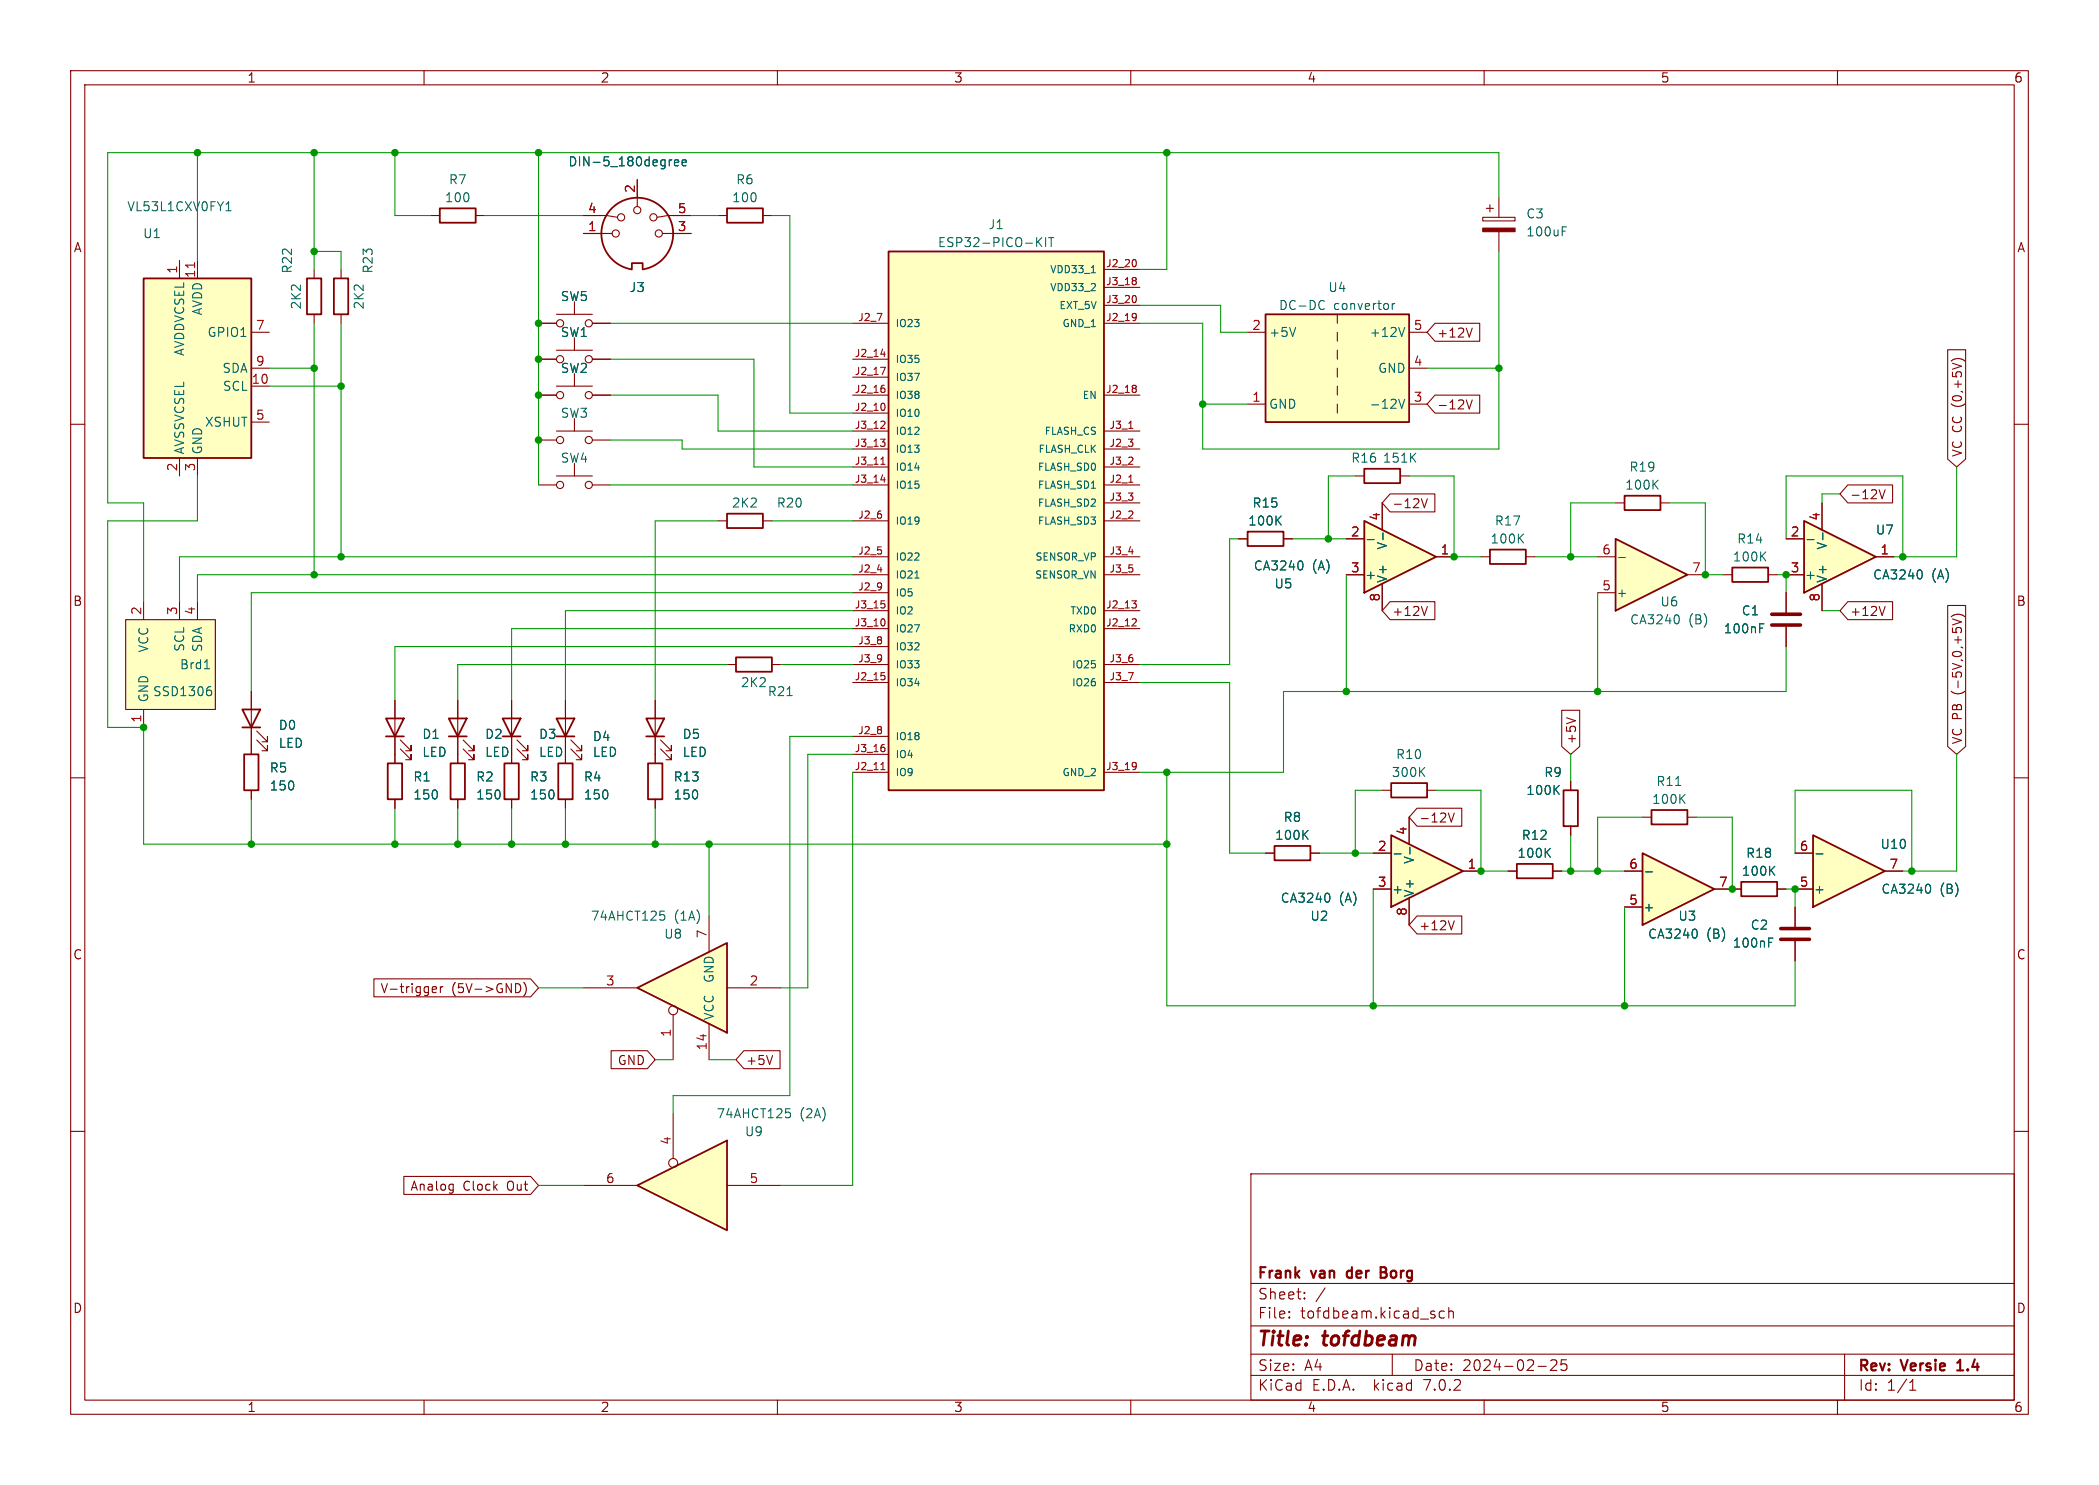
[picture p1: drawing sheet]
<svg xmlns="http://www.w3.org/2000/svg" width="297mm" height="210mm" viewBox="0 0 297 210" stroke-linecap="round" stroke-linejoin="round" font-family="sans-serif">
<g fill="none" stroke="#840000" stroke-width=".15">
<path d="M10 10h277v190h-277zM12 12h273v186h-273zM60 10v2M110 10v2M160 10v2M210 10v2M260 10v2M10 60h2M285 60h2M10 110h2M285 110h2M10 160h2"/>
<path d="M285 160h2M177 166h108v32h-108zM60 198v2M110 198v2M160 198v2M177 194.5h108M177 191.5h108M177 187.5h108M177 181.5h108M182.4 186.3h.1l-.1 .1M182.4 185.5h.1l-.1 .1M184.6 183.6v.1"/>
<path d="M184.6 182.8v.1M197 191.5v3M204.4 185.5l-.5-.1-.3 .3v.4l.2 .2 .1 .1 .5-.1M205 185.5a.37 .37 0 0 1 .6 .1v.8M205 184.9v1.5M210 198v2M217.6 193.2h1.2M219.4 192.4l.2-.1 .5 .1a.41 .41 0 0 1 .1 .5l-.8 .9h.9M221.6 192.3h-.7v.7l.2-.1h.5l.1 .3-.1 .5-.2 .1h-.3l-.2-.1M260 198v2M261 191.5v6.5M270.2 196.6h.9"/>
<path d="M270.2 195.5l.4-.4v1.5"/>
</g>
<path d="M195.4 179.9h.5M195.9 179.2h-.5v1.5h.5M276.9 193.8h.9M277.1 192.7h-.2" fill="none" stroke="#840000" stroke-width=".3"/>
<path d="M255.3 73.7l10.1 5-10.1 5.1z" fill="#ffffc2"/>
<path d="M255.3 73.7l10.1 5-10.1 5.1z" fill="none" stroke="#840000" stroke-width=".25"/>
<path d="M252.7 76.2h2.6M257.8 71.1v3.8M265.4 78.7h2.6M252.7 81.3h2.6M257.8 82.6v3.8M254 128.3v2.8M254 133.1v2.8" fill="none" stroke="#840000" stroke-width=".15"/>
<path d="M255.7 76.3h1M257.9 75.4v.9M271.9 80.7l.1 .4-.1 .6M250.3 132.7h.6" fill="none" stroke="#006464" stroke-width=".15"/>
<path d="M252 132.8h4M252 131.3h4" fill="none" stroke="#840000" stroke-width=".51"/>
<path d="M228.6 76.2l10.2 5.1-10.2 5.1z" fill="#ffffc2"/>
<path d="M228.6 76.2l10.2 5.1-10.2 5.1zM229.9 70.1h5v2h-5zM245.1 80.3h5.1v2h-5.1zM91.4 101.6h2.6l-1.3 2.5zM91.4 104.1h2.6M246.4 124.7h5.1v2h-5.1z" fill="none" stroke="#840000" stroke-width=".25"/>
<g fill="none" stroke="#840000" stroke-width=".15">
<path d="M226.1 78.7h2.5M228.6 71.1h1.3M234.9 71.1h1.3M92.7 99.1v7.6M226.1 83.8h2.5M238.8 81.3h2.5M243.8 81.3h1.3M250.2 81.3h1.3M252.7 83.8v2.8M252.7 88.6v2.8M93.5 105.9l1.5 1.5v-.7v.7h-.8M93.5 104.6l1.5 1.6v-.8v.8h-.8"/>
<path d="M245.1 125.7h1.3M251.5 125.7h1.2"/>
</g>
<path d="M229 78.8h1M237.5 87.1l.1 .3-.1 .7M249 88.2h.6" fill="none" stroke="#006464" stroke-width=".15"/>
<path d="M250.7 88.4h4.1M250.7 86.9h4.1" fill="none" stroke="#840000" stroke-width=".51"/>
<path d="M232.4 120.7l10.2 5-10.2 5.1z" fill="#ffffc2"/>
<path d="M78.7 101.6h2.6l-1.3 2.5zM78.7 104.1h2.6M79 108h2v5h-2zM232.4 120.7l10.2 5-10.2 5.1z" fill="none" stroke="#840000" stroke-width=".25"/>
<path d="M80 99.1v8.9M80 113v1.3M80.8 105.9l1.5 1.5v-.7v.7h-.8M80.8 104.6l1.5 1.6v-.8v.8h-.8M229.9 128.3h2.5M229.9 123.2h2.5M242.6 125.7h2.5" fill="none" stroke="#840000" stroke-width=".15"/>
<path d="M232.8 123.3h1M240 131.5l.2 .4-.2 .6" fill="none" stroke="#006464" stroke-width=".15"/>
<path d="M193 73.7l10.2 5-10.2 5.1z" fill="#ffffc2"/>
<path d="M43.4 39.4h2.1v5.1h-2.1zM193 73.7l10.2 5-10.2 5.1z" fill="none" stroke="#840000" stroke-width=".25"/>
<path d="M44.4 38.1v1.3M209.8 30.7h4.6v.5h-4.6zM210.3 29.5h1M210.8 29v1M212.1 27.9v2.8M212.1 32.8v2.8M44.4 44.5v1.2M190.5 76.2h2.5M195.6 71.1v3.8M203.2 78.7h2.5M190.5 81.3h2.5M195.6 82.6v3.8" fill="none" stroke="#840000" stroke-width=".15"/>
<path d="M221.1 32.1h.6M184.2 79.4l.2 .4-.2 .7M193.5 76.3h.9M195.7 75.4v.9" fill="none" stroke="#006464" stroke-width=".15"/>
<path d="M209.8 32.3h4.6v.5h-4.6z" fill="#840000" stroke="#840000" stroke-width=".15"/>
<path d="M256.5 118.1l10.2 5.1-10.2 5.1z" fill="#ffffc2"/>
<path d="M256.5 118.1l10.2 5.1-10.2 5.1z" fill="none" stroke="#840000" stroke-width=".25"/>
<path d="M254 125.7h2.5M254 120.7h2.5M266.7 123.2h2.5" fill="none" stroke="#840000" stroke-width=".15"/>
<path d="M257 120.8h.9M273 125.2l.2 .3-.2 .7" fill="none" stroke="#006464" stroke-width=".15"/>
<path d="M90.2 167.6l12.7-6.3v12.7z" fill="#ffffc2"/>
<path d="M221.2 111.8h2.1v5h-2.1zM214.6 122.2h5.1v2h-5.1zM90.2 167.6l12.7-6.3v12.7z" fill="none" stroke="#840000" stroke-width=".25"/>
<g fill="none" stroke="#840000" stroke-width=".15">
<path d="M222.2 110.5v1.3M222.2 116.8v1.3M213.4 123.2h1.2M219.7 123.2h1.3M95.2 157.5v6.3M82.5 167.6h7.7M102.9 167.6h7.6"/>
<circle cx="95.2" cy="164.5" r=".63"/>
</g>
<path d="M111.2 156.8h.6M111.3 157.3h.3l.3 .2-.1 .4-.2 .2h-.3" fill="none" stroke="#006464" stroke-width=".15"/>
<path d="M90.2 139.7l12.7-6.3v12.7z" fill="#ffffc2"/>
<path d="M179.1 44.5h20.3v15.2h-20.3zM34.3 100.3h2.5l-1.2 2.6zM34.3 102.9h2.5M34.5 106.7h2.1v5.1h-2.1zM180.3 119.6h5.1v2.1h-5.1zM90.2 139.7l12.7-6.3v12.7z" fill="none" stroke="#840000" stroke-width=".25"/>
<g fill="none" stroke="#840000" stroke-width=".15">
<path d="M176.5 57.2h2.6M176.5 47h2.6M189.2 44.5v1.2M189.2 47v1.3M189.2 49.5v1.3M189.2 52.1v1.2M189.2 54.6v1.3M189.2 57.2v1.2M199.4 57.2h2.5M199.4 47h2.5M199.4 52.1h2.5M35.6 97.8v8.9"/>
<path d="M35.6 111.8v1.2M36.3 104.6l1.5 1.6v-.8v.8h-.7M36.3 103.4l1.5 1.5v-.8v.8h-.7M82.5 139.7h7.7M100.3 129.5v5.1M102.9 139.7h7.6M179.1 120.7h1.2M185.4 120.7h1.3M95.2 143.5v6.4M100.3 144.8v5.1"/>
<circle cx="95.2" cy="142.9" r=".63"/>
</g>
<path d="M187.1 42.5l.3 .1M187.4 43.6l-.3 .2M197 42.9v.9M197.4 42.9l-.3 .1-.1 .2M197.9 56.5l.4 1.2 .5-1.2M198.8 46.3l-.5 1.3M93.4 128.9h.6M93.5 129.3h.3l.3 .3-.1 .4-.2 .1h-.3" fill="none" stroke="#006464" stroke-width=".15"/>
<path d="M179.1 44.5h20.3v15.2h-20.3z" fill="#ffffc2" stroke="#ffffc2" stroke-width=".14"/>
<path d="M196.8 118.1l10.2 5.1-10.2 5.1z" fill="#ffffc2"/>
<g fill="none" stroke="#840000" stroke-width=".25">
<path d="M20.3 39.4h15.3v25.4h-15.3zM47.2 39.4h2.1v5.1h-2.1zM62.2 29.5h5.1v2h-5.1zM89.4 38.1a5.1 5.1 0 0 1-3.5-7.8 5.1 5.1 0 0 1 8.6 0 5.1 5.1 0 0 1-3.6 7.8M89.4 38v-.8h1.5v.8M102.9 29.5h5v2h-5zM125.7 35.6h30.5v76.2h-30.5zM102.9 72.6h5v2.1h-5zM176.5 75.2h5.1v2h-5.1zM193 66.3h5.1v2h-5.1zM210.8 77.7h5.1v2.1h-5.1zM104.1 93h5.1v2h-5.1z"/>
<path d="M54.6 101.6h2.5l-1.2 2.5zM54.6 104.1h2.5M54.9 108h2v5h-2zM63.5 101.6h2.5l-1.2 2.5zM63.5 104.1h2.5M63.8 108h2v5h-2zM71.1 101.6h2.6l-1.3 2.5zM71.1 104.1h2.6M71.4 108h2v5h-2zM91.7 108h2v5h-2zM196.8 110.7h5.1v2.1h-5.1zM196.8 118.1l10.2 5.1-10.2 5.1z"/>
<path d="M233.7 114.6h5.1v2h-5.1z"/>
</g>
<g fill="none" stroke="#840000" stroke-width=".15">
<path d="M25.4 36.8v2.6M27.9 36.8v2.6M48.3 38.1v1.3M61 30.5h1.2M67.3 30.5h1.3M82.5 30.5h3.4l1.5 .2M82.5 33h4.1M90.2 25.4v3.8M93.7 33h4.1M97.8 30.5h-3.3l-1.5 .2M101.6 30.5h1.3M107.9 30.5h1.3"/>
<path d="M156.2 38.1h5.1M35.6 54.6h2.5M35.6 59.7h2.5M35.6 47h2.5M35.6 52.1h2.5M48.3 44.5v1.2M76.2 50.8h2.5M76.2 55.9h2.5M76.2 45.7h2.5M78.7 54.6h5.1M78.7 49.5h5.1M78.7 44.5h5.1"/>
<path d="M81.3 42.7v1.8M81.3 47.8v1.7M81.3 52.8v1.8M81.3 59.2v1.8M83.8 50.8h2.6M83.8 55.9h2.6M83.8 45.7h2.6M120.6 58.4h5.1M120.6 50.8h5.1M120.6 55.9h5.1M120.6 53.3h5.1M120.6 45.7h5.1"/>
<path d="M156.2 55.9h5.1M156.2 45.7h5.1M156.2 40.6h5.1M156.2 43.2h5.1M203 45.7h6.4v2.6h-6.4l-1.1-1.3zM203 55.9h6.4v2.5h-6.4l-1.1-1.2zM207.5 56.6l.4 1.2 .4-1.2M208.3 46.4l-.4 1.3M275.6 49.5h2.5v15.4l-1.2 1.1-1.3-1.1zM276.1 51.1a1.46 1.46 0 0 1 1.9 0M25.4 64.8v2.5M27.9 64.8v2.5"/>
<path d="M76.2 68.6h2.5M76.2 62.2h2.5M78.7 67.3h5.1M78.7 61h5.1M81.3 65.5v1.8M83.8 68.6h2.6M83.8 62.2h2.6M101.6 73.7h1.3M107.9 73.7h1.3M120.6 78.7h5.1M120.6 73.7h5.1M120.6 68.6h5.1"/>
<path d="M120.6 63.5h5.1M120.6 61h5.1M120.6 66h5.1M156.2 78.7h5.1M156.2 73.7h5.1M156.2 68.6h5.1M156.2 63.5h5.1M156.2 61h5.1M156.2 66h5.1M156.2 71.1h5.1M175.3 76.2h1.2M181.6 76.2h1.3"/>
<path d="M190.5 76.2h2.5M191.8 67.3h1.2M195.6 71.1v3.8M196.7 69.8h6.3v2.6h-6.3l-1.1-1.3zM198.1 67.3h1.3M201.1 70.5l.4 1.3 .5-1.3M203.2 78.7h2.5M209.5 78.7h1.3M215.9 78.7h1.3M252.7 76.2h2.6M257.8 71.1v3.8M261.5 68.6h6.3v2.5h-6.3l-1.2-1.2z"/>
<path d="M265.4 78.7h2.6M265.9 69.3l.4 1.2 .4-1.2M17.8 87.6h12.7v12.7h-12.7zM20.3 85.1v2.5M25.4 85.1v2.5M27.9 85.1v2.5M35.6 97.8v2.5M55.9 99.1v8.9M64.8 99.1v8.9M72.4 99.1v8.9M80 99.1v2.5M92.7 99.1v2.5"/>
<path d="M102.9 94h1.2M109.2 94h1.3M120.6 94h5.1M120.6 88.9h5.1M120.6 86.4h5.1M120.6 96.5h5.1M120.6 81.3h5.1M120.6 91.4h5.1M120.6 83.8h5.1M156.2 94h5.1M156.2 88.9h5.1M156.2 86.4h5.1"/>
<path d="M156.2 96.5h5.1M156.2 81.3h5.1M190.5 81.3h2.5M195.6 82.6v3.8M196.7 85.1h6.3v2.5h-6.3l-1.1-1.2zM202 85.8l-.5 1.2M252.7 81.3h2.6M252.7 83.8v2.8M252.7 88.6v2.8M257.8 82.6v3.8M261.5 85.1h6.3v2.5h-6.3l-1.2-1.2zM266.7 85.8l-.4 1.2"/>
<path d="M275.6 85.6h2.5v20l-1.2 1.1-1.3-1.1zM276.1 87.2a1.46 1.46 0 0 1 1.9 0M276.3 87.5l1.2 .5-1.2 .4M20.3 100.3v2.6M35.6 102.9v3.8M35.6 111.8v1.2M55.9 113v1.3M56.6 105.9l1.6 1.5v-.7v.7h-.8M56.6 104.6l1.6 1.6v-.8v.8h-.8M64.8 113v1.3M65.5 105.9l1.6 1.5v-.7v.7h-.8M65.5 104.6l1.6 1.6v-.8v.8h-.8"/>
<path d="M72.4 113v1.3M73.2 105.9l1.5 1.5v-.7v.7h-.8M73.2 104.6l1.5 1.6v-.8v.8h-.8M80 104.1v3.9M80 113v1.3M92.7 104.1v3.9M92.7 113v1.3M120.6 109.2h5.1M120.6 104.1h5.1M120.6 106.7h5.1M156.2 109.2h5.1M195.6 111.8h1.2"/>
<path d="M199.4 115.6v3.8M200.5 114.3h6.3v2.5h-6.3l-1.1-1.2zM201.9 111.8h1.3M204.9 115l.5 1.2 .4-1.2M221 100.4h2.5v5.2l-1.3 1.1-1.2-1.1zM222.2 110.5v1.3M222.2 116.8v1.3M232.4 115.6h1.3M238.8 115.6h1.2M52.9 138.4h22.2l1.1 1.3-1.1 1.3h-22.2zM61.2 140l.6-.2-.1-.2-.4-.1-.1 .2v.6h.5M62.3 139.5v.9"/>
<path d="M62.7 139.5l-.3 .1-.1 .2M73 139.1a.64 .64 0 0 1 .7 .6 .64 .64 0 0 1-.7 .7M74.1 138.9a1.46 1.46 0 0 1 0 2M179.1 120.7h1.2M185.4 120.7h1.3M194.3 120.7h2.5M194.3 125.7h2.5M199.4 127v3.8M200.5 129.5h6.3v2.6h-6.3l-1.1-1.3zM205.8 130.2l-.4 1.3M207 123.2h2.5M213.4 123.2h1.2"/>
<path d="M219.7 123.2h1.3M229.9 123.2h2.5M229.9 128.3h2.5M242.6 125.7h3.8M251.5 125.7h1.2M254 120.7h2.5M254 125.7h2.5M254 128.3v2.8M254 133.1v2.8M266.7 123.2h2.5M86.5 148.6h5.1l1.1 1.3-1.1 1.2h-5.1zM105.3 148.6h5.1v2.5h-5.1l-1.2-1.2z"/>
<path d="M57.1 166.4h18l1.1 1.2-1.1 1.3h-18zM63.8 167.5h.3M64.1 167.5v1l-.2 .2M64.1 168.3h-.3"/>
<circle cx="87.1" cy="33" r=".51"/>
<circle cx="87.9" cy="30.7" r=".51"/>
<circle cx="90.2" cy="29.7" r=".51"/>
<circle cx="92.5" cy="30.7" r=".51"/>
<circle cx="93.2" cy="33" r=".51"/>
<circle cx="79.2" cy="55.9" r=".51"/>
<circle cx="79.2" cy="50.8" r=".51"/>
<circle cx="79.2" cy="45.7" r=".51"/>
<circle cx="83.3" cy="45.7" r=".51"/>
<circle cx="83.3" cy="50.8" r=".51"/>
<circle cx="83.3" cy="55.9" r=".51"/>
<circle cx="79.2" cy="68.6" r=".51"/>
<circle cx="79.2" cy="62.2" r=".51"/>
<circle cx="83.3" cy="68.6" r=".51"/>
<circle cx="83.3" cy="62.2" r=".51"/>
</g>
<g fill="none" stroke="#006464" stroke-width=".15">
<path d="M32 29.8h.7M32.1 28.8l.2-.3v1.3M94.9 22.6h.2M95.4 23l.6-.1v-.2l-.4-.1-.2 .2 .1 .6h.5M96.5 23l.6-.1v-.2l-.4-.1-.2 .2 .1 .6h.5M146.9 34.2l.5 .7M147.4 33.6l-.7 .7M148 33.6v1.3M148.4 33.6h.7M148.7 33.6v1.3M154.4 38.6h.6M154.4 41.1h.6"/>
<path d="M155 40.2v.3M184.2 79.4l.2 .4-.2 .7M193.5 76.3h.9M195.7 75.4v.9M255.7 76.3h1M257.9 75.4v.9M28.9 94.6h.7M29.6 97.1h.2M29.7 97.6l.2 .2v.3l-.2 .3M129.5 81.7h.5M249 88.2h.6M271.9 80.7l.1 .4-.1 .6"/>
<path d="M199.5 119.8v1M188.1 126.4l.1 .4-.1 .7M197.3 120.8h.9M232.8 123.3h1M240 131.5l.2 .4-.2 .6M250.3 132.7h.6M257 120.8h.9M273 125.2l.2 .3-.2 .7"/>
</g>
<g fill="#ffffc2" stroke="#ffffc2" stroke-width=".14">
<path d="M17.8 87.6h12.7v12.7h-12.7z"/>
<path d="M20.3 39.4h15.3v25.4h-15.3z"/>
<path d="M125.7 35.6h30.5v76.2h-30.5z"/>
</g>
<g fill="none" stroke="#a90000" stroke-width=".15">
<path d="M27.5 37.1v.8M160.7 36.8l.1 .3-.1 .5M160.7 39.3l.1 .1-.1 .2M160.7 39.7l.1 .2-.1 .3M124.6 51.9h.7l-.5 1.1M124.6 50.1h.7M125.1 57.1l.1 .3-.1 .5M125.1 54.9l.1 .2-.1 .4M125.1 59.6l.1 .2v.2l-.6 .6h.6M160.7 41.9l.1 .3-.1 .5M160.7 44.4a.86 .86 0 0 1-.1 .8M160.7 54.5l.1 .2-.1 .2"/>
<path d="M160.7 55l.1 .1-.1 .4M160.8 44.8l-.1 .1M124.6 62.1h.6l-.3 .4M124.6 65.7h.6M124.6 67.9h.7M125.2 62.6v.4M159.7 68.2h.6M159.7 60.6h.6M124.7 85h.5M124.7 95.1h.5M125.1 85.4l.1 .1-.1 .4M125.1 87.6l.1 .3-.1 .5"/>
<path d="M125.1 95.6l.1 .1-.1 .4M160.2 85h.6l-.4 .4M160.7 87.6l.1 .1-.1 .2-.5 .6h.6M160.7 85.4v.5M124.6 108.8h.6M125.1 105.7l.1 .2-.1 .4M160.7 107.9a.86 .86 0 0 1-.1 .8M160.8 108.3l-.1 .1"/>
</g>
<g fill="none" stroke="#009600" stroke-width=".15">
<path d="M27.9 21.6v15.2M44.4 21.6v16.5M44.4 35.6h3.9v2.5M55.9 21.6v8.9h5.1M68.6 30.5h13.9M76.2 21.6v47M97.8 30.5h3.8M109.2 30.5h2.6v27.9h8.8M165.1 21.6v16.5h-3.8M212.1 35.6v27.9h-41.9v-17.8h-8.9M212.1 27.9v-6.3h-196.9v49.5h5.1v14M38.1 52.1h6.3"/>
<path d="M38.1 54.6h10.2M44.4 45.7v35.6M48.3 45.7v33M86.4 45.7h34.2M86.4 55.9h15.2v5.1h19M86.4 50.8h20.3v15.2h13.9M161.3 43.2h11.4v3.8h3.8M170.2 57.2h6.3M201.9 52.1h10.2M27.9 67.3v6.4h-12.7v29.2h5.1v16.5h144.8M86.4 62.2h10.1v1.3h24.1M86.4 68.6h34.2"/>
<path d="M101.6 73.7h-8.9v25.4M109.2 73.7h11.4M120.6 78.7h-95.2v6.4M175.3 76.2h-1.3v17.8h-12.7M182.9 76.2h7.6M191.8 67.3h-3.8v8.9M199.4 67.3h6.3v11.4h3.8M217.2 78.7h8.9M228.6 71.1h-6.4v7.6M236.2 71.1h5.1v10.2h2.5M252.7 76.2v-8.9h16.5v11.4M260.3 69.9h-2.5v1.2"/>
<path d="M276.9 66v12.7h-8.9M102.9 94h-38.1v5.1M110.5 94h10.1M120.6 88.9h-48.2v10.2M120.6 86.4h-40.6v12.7M120.6 83.8h-85v14M120.6 81.3h-92.7v3.8M120.6 91.4h-64.7v7.7M161.3 96.5h12.7v24.2h5.1M190.5 81.3v16.5M226.1 83.8v14M251.5 81.3h1.2v2.5"/>
<path d="M252.7 91.4v6.4h-71.1v11.4h-20.3M257.8 86.4h2.5M35.6 113v6.4M55.9 114.3v5.1M64.8 114.3v5.1M72.4 114.3v5.1M80 114.3v5.1M92.7 114.3v5.1M100.3 119.4v10.1M120.6 106.7h-6.3v33h-3.8M120.6 104.1h-8.8v50.8h-16.6v2.6M120.6 109.2v58.4h-10.1"/>
<path d="M165.1 109.2v33h88.9v-6.3M195.6 111.8h-3.8v8.9M203.2 111.8h6.3v11.4h3.9M222.2 106.7v3.8M222.2 118.1v5.1M232.4 115.6h-6.3v7.6M240 115.6h5.1v10.1M276.9 106.7v16.5h-7.7M76.2 139.7h6.3M186.7 120.7h7.6M194.3 125.7v16.5M221 123.2h8.9"/>
<path d="M229.9 128.3v13.9M252.7 125.7h1.3v2.6M254 120.7v-8.9h16.5v11.4M92.7 149.9h2.5M100.3 149.9h3.8M76.2 167.6h6.3"/>
</g>
<g fill="#009600" stroke="#009600" stroke-width=".15">
<circle cx="269.2" cy="78.7" r=".46"/>
<circle cx="222.2" cy="78.7" r=".46"/>
<circle cx="270.5" cy="123.2" r=".46"/>
<circle cx="252.7" cy="81.3" r=".46"/>
<circle cx="245.1" cy="125.7" r=".46"/>
<circle cx="241.3" cy="81.3" r=".46"/>
<circle cx="226.1" cy="97.8" r=".46"/>
<circle cx="212.1" cy="52.1" r=".46"/>
<circle cx="170.2" cy="57.2" r=".46"/>
<circle cx="165.1" cy="21.6" r=".46"/>
<circle cx="209.5" cy="123.2" r=".46"/>
<circle cx="254" cy="125.7" r=".46"/>
<circle cx="226.1" cy="123.2" r=".46"/>
<circle cx="229.9" cy="142.2" r=".46"/>
<circle cx="194.3" cy="142.2" r=".46"/>
<circle cx="222.2" cy="123.2" r=".46"/>
<circle cx="191.8" cy="120.7" r=".46"/>
<circle cx="165.1" cy="109.2" r=".46"/>
<circle cx="165.1" cy="119.4" r=".46"/>
<circle cx="188" cy="76.2" r=".46"/>
<circle cx="190.5" cy="97.8" r=".46"/>
<circle cx="205.7" cy="78.7" r=".46"/>
<circle cx="76.2" cy="50.8" r=".46"/>
<circle cx="76.2" cy="55.9" r=".46"/>
<circle cx="76.2" cy="62.2" r=".46"/>
<circle cx="76.2" cy="21.6" r=".46"/>
<circle cx="76.2" cy="45.7" r=".46"/>
<circle cx="55.9" cy="21.6" r=".46"/>
<circle cx="64.8" cy="119.4" r=".46"/>
<circle cx="72.4" cy="119.4" r=".46"/>
<circle cx="80" cy="119.4" r=".46"/>
<circle cx="55.9" cy="119.4" r=".46"/>
<circle cx="92.7" cy="119.4" r=".46"/>
<circle cx="100.3" cy="119.4" r=".46"/>
<circle cx="48.3" cy="78.7" r=".46"/>
<circle cx="44.4" cy="81.3" r=".46"/>
<circle cx="20.3" cy="102.9" r=".46"/>
<circle cx="35.6" cy="119.4" r=".46"/>
<circle cx="44.4" cy="52.1" r=".46"/>
<circle cx="48.3" cy="54.6" r=".46"/>
<circle cx="27.9" cy="21.6" r=".46"/>
<circle cx="44.4" cy="21.6" r=".46"/>
<circle cx="44.4" cy="35.6" r=".46"/>
</g>
<g font-size="2.8" fill="#840000">
<text x="178" y="190.8">Title:</text>
<text x="187.4" y="190.8">tofdbeam</text>
</g>
<g font-size="2.1" fill="#840000">
<text x="178" y="183.9">Sheet:</text>
<text x="178" y="181.1">Frank</text>
<text x="185.7" y="181.1">van</text>
<text x="186.2" y="183.9">/</text>
<text x="191.2" y="181.1">der</text>
<text x="196.4" y="181.1">Borg</text>
<text x="178" y="186.6">File:</text>
<text x="184" y="186.6">tofdbeam.kicad_sch</text>
<text x="178" y="196.8">KiCad</text>
<text x="178" y="194">Size:</text>
<text x="184.6" y="194">A4</text>
<text x="185.7" y="196.8">E.D.A.</text>
<text x="194.4" y="196.8">kicad</text>
<text x="200" y="194">Date:</text>
<text x="201.5" y="196.8">7.0.2</text>
<text x="206.9" y="194">2024-02-25</text>
<text x="263" y="194.2">Rev:</text>
<text x="263" y="196.8">Id:</text>
<text x="267" y="196.8">1/1</text>
<text x="269.2" y="194.2">Versie</text>
<text x="277.5" y="194.2">1.4</text>
</g>
<g font-size="1.8" fill="#840000">
<text x="35" y="11.8">1</text>
<text x="85" y="11.8">2</text>
<text x="135" y="11.8">3</text>
<text x="185" y="11.8">4</text>
<text x="235" y="11.8">5</text>
<text x="285" y="11.8">6</text>
<text x="10.4" y="35.8">A</text>
<text x="285.4" y="35.8">A</text>
<text x="203.4" y="47.9">+12V</text>
<text x="203.4" y="58.1">-12V</text>
<text x="277.8" y="64.6" transform="rotate(-90 277.8 64.6)">VC CC (0,+5V)</text>
<text x="261.8" y="70.8">-12V</text>
<text x="197" y="72">-12V</text>
<text x="10.3" y="85.8">B</text>
<text x="197" y="87.3">+12V</text>
<text x="261.8" y="87.3">+12V</text>
<text x="285.3" y="85.8">B</text>
<text x="277.8" y="98.2" transform="rotate(-90 277.8 98.2)">(-5V,0,+5V)</text>
<text x="223.2" y="105.3" transform="rotate(-90 223.2 105.3)">+5V</text>
<text x="277.8" y="105.3" transform="rotate(-90 277.8 105.3)">VC PB</text>
<text x="200.8" y="116.5">-12V</text>
<text x="200.8" y="131.7">+12V</text>
<text x="10.3" y="135.8">C</text>
<text x="285.3" y="135.8">C</text>
<text x="53.7" y="140.6">V-trigger</text>
<text x="63.8" y="140.6">(5V-&gt;GND)</text>
<text x="87.3" y="150.8">GND</text>
<text x="105.6" y="150.8">+5V</text>
<text x="58" y="168.6">Analog</text>
<text x="65.4" y="168.6">Clock</text>
<text x="71.7" y="168.6">Out</text>
<text x="10.3" y="185.8">D</text>
<text x="285.3" y="185.8">D</text>
<text x="35" y="199.8">1</text>
<text x="85" y="199.8">2</text>
<text x="135" y="199.8">3</text>
<text x="185" y="199.8">4</text>
<text x="235" y="199.8">5</text>
<text x="285" y="199.8">6</text>
</g>
<g font-size="1.8" fill="#006464">
<text x="80.4" y="23.7">DIN-5_180degree</text>
<text x="62.9" y="28.8">100</text>
<text x="63.5" y="26.2">R7</text>
<text x="103.5" y="28.8">100</text>
<text x="104.1" y="26.2">R6</text>
<text x="17.9" y="30">VL53L1CXV0FY1</text>
<text x="20.2" y="33.8">U1</text>
<text x="132.7" y="35.1">ESP32-PICO-KIT</text>
<text x="139.8" y="32.6">J1</text>
<text x="215.9" y="31.1">C3</text>
<text x="215.9" y="33.6">100uF</text>
<text x="41.5" y="38.7" transform="rotate(-90 41.5 38.7)">R22</text>
<text x="52.9" y="38.7" transform="rotate(-90 52.9 38.7)">R23</text>
<text x="89" y="41.5">J3</text>
<text x="187.9" y="41.5">U4</text>
<text x="28.8" y="44.7" transform="rotate(-90 28.8 44.7)">AVDD</text>
<text x="29.2" y="47.8">GPIO1</text>
<text x="42.7" y="43.8" transform="rotate(-90 42.7 43.8)">2K2</text>
<text x="51.6" y="43.8" transform="rotate(-90 51.6 43.8)">2K2</text>
<text x="79.3" y="47.8">SW1</text>
<text x="79.3" y="42.7">SW5</text>
<text x="179.6" y="47.8">+5V</text>
<text x="180.9" y="44">DC-DC</text>
<text x="188.7" y="44">convertor</text>
<text x="193.7" y="47.8">+12V</text>
<text x="26.2" y="50.5" transform="rotate(-90 26.2 50.5)">AVDDVCSEL</text>
<text x="31.4" y="52.9">SDA</text>
<text x="79.3" y="52.9">SW2</text>
<text x="194.9" y="52.9">GND</text>
<text x="31.4" y="55.4">SCL</text>
<text x="79.3" y="59.2">SW3</text>
<text x="179.6" y="58">GND</text>
<text x="193.7" y="58">-12V</text>
<text x="26.2" y="64.3" transform="rotate(-90 26.2 64.3)">AVSSVCSEL</text>
<text x="28.8" y="64.3" transform="rotate(-90 28.8 64.3)">GND</text>
<text x="28.9" y="60.5">XSHUT</text>
<text x="79.3" y="65.6">SW4</text>
<text x="191.1" y="65.6">R16</text>
<text x="195.6" y="65.6">151K</text>
<text x="103.5" y="71.9">2K2</text>
<text x="109.9" y="71.9">R20</text>
<text x="177.2" y="71.9">R15</text>
<text x="229.9" y="69.4">100K</text>
<text x="230.5" y="66.9">R19</text>
<text x="176.6" y="74.5">100K</text>
<text x="196.4" y="77.8" transform="rotate(-90 196.4 77.8)">V-</text>
<text x="210.8" y="77">100K</text>
<text x="211.5" y="74.5">R17</text>
<text x="245.7" y="77">R14</text>
<text x="258.6" y="77.8" transform="rotate(-90 258.6 77.8)">V-</text>
<text x="265.4" y="75.8">U7</text>
<text x="177.3" y="80.8">CA3240</text>
<text x="180.3" y="83.4">U5</text>
<text x="185.6" y="80.8">(A)</text>
<text x="193.2" y="82.1">+</text>
<text x="196.4" y="82.4" transform="rotate(-90 196.4 82.4)">V+</text>
<text x="245.1" y="79.6">100K</text>
<text x="255.4" y="82.1">+</text>
<text x="258.6" y="82.4" transform="rotate(-90 258.6 82.4)">V+</text>
<text x="265" y="82.1">CA3240</text>
<text x="273.3" y="82.1">(A)</text>
<text x="228.7" y="84.6">+</text>
<text x="230.6" y="88.5">CA3240</text>
<text x="234.9" y="85.9">U6</text>
<text x="238.9" y="88.5">(B)</text>
<text x="243.8" y="89.7">100nF</text>
<text x="246.4" y="87.2">C1</text>
<text x="21.1" y="92.4" transform="rotate(-90 21.1 92.4)">VCC</text>
<text x="25.4" y="94.8">Brd1</text>
<text x="26.2" y="92.3" transform="rotate(-90 26.2 92.3)">SCL</text>
<text x="28.8" y="92.3" transform="rotate(-90 28.8 92.3)">SDA</text>
<text x="21.1" y="99.3" transform="rotate(-90 21.1 99.3)">GND</text>
<text x="21.6" y="98.6">SSD1306</text>
<text x="104.8" y="97.3">2K2</text>
<text x="108.6" y="98.6">R21</text>
<text x="39.4" y="103.4">D0</text>
<text x="39.4" y="105.9">LED</text>
<text x="59.7" y="104.6">D1</text>
<text x="59.7" y="107.2">LED</text>
<text x="68.6" y="104.6">D2</text>
<text x="68.6" y="107.2">LED</text>
<text x="76.2" y="104.6">D3</text>
<text x="76.2" y="107.2">LED</text>
<text x="83.8" y="105">D4</text>
<text x="83.8" y="107.2">LED</text>
<text x="96.5" y="104.6">D5</text>
<text x="96.5" y="107.2">LED</text>
<text x="197.5" y="107.5">R10</text>
<text x="38.1" y="109.4">R5</text>
<text x="38.1" y="112">150</text>
<text x="58.4" y="110.7">R1</text>
<text x="58.4" y="113.2">150</text>
<text x="67.3" y="110.7">R2</text>
<text x="67.3" y="113.2">150</text>
<text x="74.9" y="110.7">R3</text>
<text x="74.9" y="113.2">150</text>
<text x="82.6" y="110.7">R4</text>
<text x="82.6" y="113.2">150</text>
<text x="95.3" y="110.7">R13</text>
<text x="95.3" y="113.2">150</text>
<text x="196.9" y="110">300K</text>
<text x="215.9" y="112.6">100K</text>
<text x="218.4" y="110">R9</text>
<text x="233.7" y="113.9">100K</text>
<text x="234.3" y="111.3">R11</text>
<text x="180.4" y="118.9">100K</text>
<text x="181.6" y="116.4">R8</text>
<text x="215.3" y="118.9">R12</text>
<text x="200.2" y="122.3" transform="rotate(-90 200.2 122.3)">V-</text>
<text x="214.7" y="121.5">100K</text>
<text x="246.4" y="124">100K</text>
<text x="247" y="121.5">R18</text>
<text x="266" y="120.2">U10</text>
<text x="83.5" y="130.4">74AHCT125</text>
<text x="95.3" y="130.4">(1A)</text>
<text x="181.2" y="127.8">CA3240</text>
<text x="185.4" y="130.4">U2</text>
<text x="189.4" y="127.8">(A)</text>
<text x="197" y="126.6">+</text>
<text x="200.2" y="126.9" transform="rotate(-90 200.2 126.9)">V+</text>
<text x="232.5" y="129.1">+</text>
<text x="237.4" y="130.4">U3</text>
<text x="247.7" y="131.6">C2</text>
<text x="256.7" y="126.6">+</text>
<text x="266.2" y="126.6">CA3240</text>
<text x="274.4" y="126.6">(B)</text>
<text x="93.9" y="132.9">U8</text>
<text x="233.1" y="132.9">CA3240</text>
<text x="241.4" y="132.9">(B)</text>
<text x="245.1" y="134.2">100nF</text>
<text x="101.2" y="139.1" transform="rotate(-90 101.2 139.1)">GND</text>
<text x="101.2" y="144.3" transform="rotate(-90 101.2 144.3)">VCC</text>
<text x="101.3" y="158.3">74AHCT125</text>
<text x="105.3" y="160.8">U9</text>
<text x="113.1" y="158.3">(2A)</text>
</g>
<g font-size="1.8" fill="#a90000">
<text x="89.9" y="27.3" transform="rotate(-90 89.9 27.3)">2</text>
<text x="83.2" y="32.8">1</text>
<text x="83.2" y="30.2">4</text>
<text x="95.9" y="32.8">3</text>
<text x="95.9" y="30.2">5</text>
<text x="25.1" y="38.8" transform="rotate(-90 25.1 38.8)">1</text>
<text x="27.7" y="39.4" transform="rotate(-90 27.7 39.4)">11</text>
<text x="36.2" y="46.7">7</text>
<text x="177.1" y="46.7">2</text>
<text x="200" y="46.7">5</text>
<text x="36.2" y="51.8">9</text>
<text x="200" y="51.8">4</text>
<text x="35.6" y="54.4">10</text>
<text x="36.2" y="59.4">5</text>
<text x="177.1" y="56.9">1</text>
<text x="200" y="56.9">3</text>
<text x="25.1" y="66.7" transform="rotate(-90 25.1 66.7)">2</text>
<text x="27.7" y="66.7" transform="rotate(-90 27.7 66.7)">3</text>
<text x="191.1" y="75.9">2</text>
<text x="195.3" y="73.7" transform="rotate(-90 195.3 73.7)">4</text>
<text x="253.3" y="75.9">2</text>
<text x="257.6" y="73.7" transform="rotate(-90 257.6 73.7)">4</text>
<text x="191.1" y="81">3</text>
<text x="203.8" y="78.5">1</text>
<text x="226.7" y="83.6">5</text>
<text x="226.7" y="78.5">6</text>
<text x="239.4" y="81">7</text>
<text x="253.3" y="81">3</text>
<text x="266" y="78.5">1</text>
<text x="20.1" y="87" transform="rotate(-90 20.1 87)">2</text>
<text x="25.1" y="87" transform="rotate(-90 25.1 87)">3</text>
<text x="27.7" y="87" transform="rotate(-90 27.7 87)">4</text>
<text x="195.3" y="85.1" transform="rotate(-90 195.3 85.1)">8</text>
<text x="257.6" y="85.1" transform="rotate(-90 257.6 85.1)">8</text>
<text x="20.1" y="102.3" transform="rotate(-90 20.1 102.3)">1</text>
<text x="199.1" y="118.1" transform="rotate(-90 199.1 118.1)">4</text>
<text x="194.9" y="120.4">2</text>
<text x="194.9" y="125.5">3</text>
<text x="207.6" y="122.9">1</text>
<text x="230.5" y="122.9">6</text>
<text x="243.2" y="125.5">7</text>
<text x="254.6" y="125.5">5</text>
<text x="254.6" y="120.4">6</text>
<text x="267.3" y="122.9">7</text>
<text x="199.1" y="129.6" transform="rotate(-90 199.1 129.6)">8</text>
<text x="230.5" y="128">5</text>
<text x="100.1" y="132.7" transform="rotate(-90 100.1 132.7)">7</text>
<text x="85.7" y="139.4">3</text>
<text x="106" y="139.4">2</text>
<text x="95" y="146.7" transform="rotate(-90 95 146.7)">1</text>
<text x="100.1" y="148.6" transform="rotate(-90 100.1 148.6)">14</text>
<text x="95" y="162" transform="rotate(-90 95 162)">4</text>
<text x="85.7" y="167.4">6</text>
<text x="106" y="167.4">5</text>
</g>
<g font-size="1.4" fill="#006464">
<text x="148.4" y="38.8">VDD33_1</text>
<text x="148.4" y="41.3">VDD33_2</text>
<text x="126.7" y="46.4">IO23</text>
<text x="149.7" y="43.9">EXT_5V</text>
<text x="150.2" y="46.4">GND_1</text>
<text x="126.7" y="51.5">IO35</text>
<text x="126.7" y="59.1">IO10</text>
<text x="126.7" y="56.6">IO38</text>
<text x="126.7" y="54">IO37</text>
<text x="153" y="56.6">EN</text>
<text x="126.7" y="61.7">IO12</text>
<text x="126.7" y="64.2">IO13</text>
<text x="146.8" y="64.2">FLASH_CLK</text>
<text x="147.7" y="61.7">FLASH_CS</text>
<text x="126.7" y="66.7">IO14</text>
<text x="126.7" y="69.3">IO15</text>
<text x="146.7" y="69.3">FLASH_SD1</text>
<text x="146.7" y="66.7">FLASH_SD0</text>
<text x="146.7" y="71.8">FLASH_SD2</text>
<text x="126.7" y="74.4">IO19</text>
<text x="146.7" y="74.4">FLASH_SD3</text>
<text x="126.7" y="79.4">IO22</text>
<text x="126.7" y="82">IO21</text>
<text x="146.3" y="82">SENSOR_VN</text>
<text x="146.4" y="79.4">SENSOR_VP</text>
<text x="126.7" y="89.6">IO27</text>
<text x="126.7" y="84.5">IO5</text>
<text x="126.7" y="87.1">IO2</text>
<text x="151" y="89.6">RXD0</text>
<text x="151.3" y="87.1">TXD0</text>
<text x="126.7" y="92.1">IO32</text>
<text x="126.7" y="94.7">IO33</text>
<text x="151.5" y="94.7">IO25</text>
<text x="126.7" y="97.2">IO34</text>
<text x="151.5" y="97.2">IO26</text>
<text x="126.7" y="104.8">IO18</text>
<text x="126.7" y="107.4">IO4</text>
<text x="126.7" y="109.9">IO9</text>
<text x="150.2" y="109.9">GND_2</text>
</g>
<g font-size="1.4" fill="#a90000">
<text x="156.4" y="37.8">J2_20</text>
<text x="156.4" y="40.4">J3_18</text>
<text x="121.4" y="45.5">J2_7</text>
<text x="156.4" y="45.5">J2_19</text>
<text x="156.4" y="42.9">J3_20</text>
<text x="120.9" y="50.5">J2_14</text>
<text x="120.9" y="53.1">J2_17</text>
<text x="120.9" y="58.2">J2_10</text>
<text x="120.9" y="55.6">J2_16</text>
<text x="156.4" y="55.6">J2_18</text>
<text x="120.9" y="65.8">J3_11</text>
<text x="120.9" y="60.7">J3_12</text>
<text x="120.9" y="63.2">J3_13</text>
<text x="156.9" y="63.2">J2_3</text>
<text x="156.9" y="60.7">J3_1</text>
<text x="156.9" y="65.8">J3_2</text>
<text x="120.9" y="68.3">J3_14</text>
<text x="156.9" y="68.3">J2_1</text>
<text x="156.9" y="70.9">J3_3</text>
<text x="121.4" y="73.4">J2_6</text>
<text x="156.9" y="73.4">J2_2</text>
<text x="121.4" y="78.5">J2_5</text>
<text x="121.4" y="81">J2_4</text>
<text x="121.4" y="83.6">J2_9</text>
<text x="156.9" y="78.5">J3_4</text>
<text x="156.9" y="81">J3_5</text>
<text x="120.9" y="88.6">J3_10</text>
<text x="120.9" y="86.1">J3_15</text>
<text x="156.4" y="88.6">J2_12</text>
<text x="156.4" y="86.1">J2_13</text>
<text x="121.4" y="91.2">J3_8</text>
<text x="121.4" y="93.7">J3_9</text>
<text x="156.9" y="93.7">J3_6</text>
<text x="120.9" y="96.3">J2_15</text>
<text x="156.9" y="96.3">J3_7</text>
<text x="120.9" y="106.4">J3_16</text>
<text x="121.4" y="103.9">J2_8</text>
<text x="120.9" y="109">J2_11</text>
<text x="156.4" y="109">J3_19</text>
</g>
</svg>
